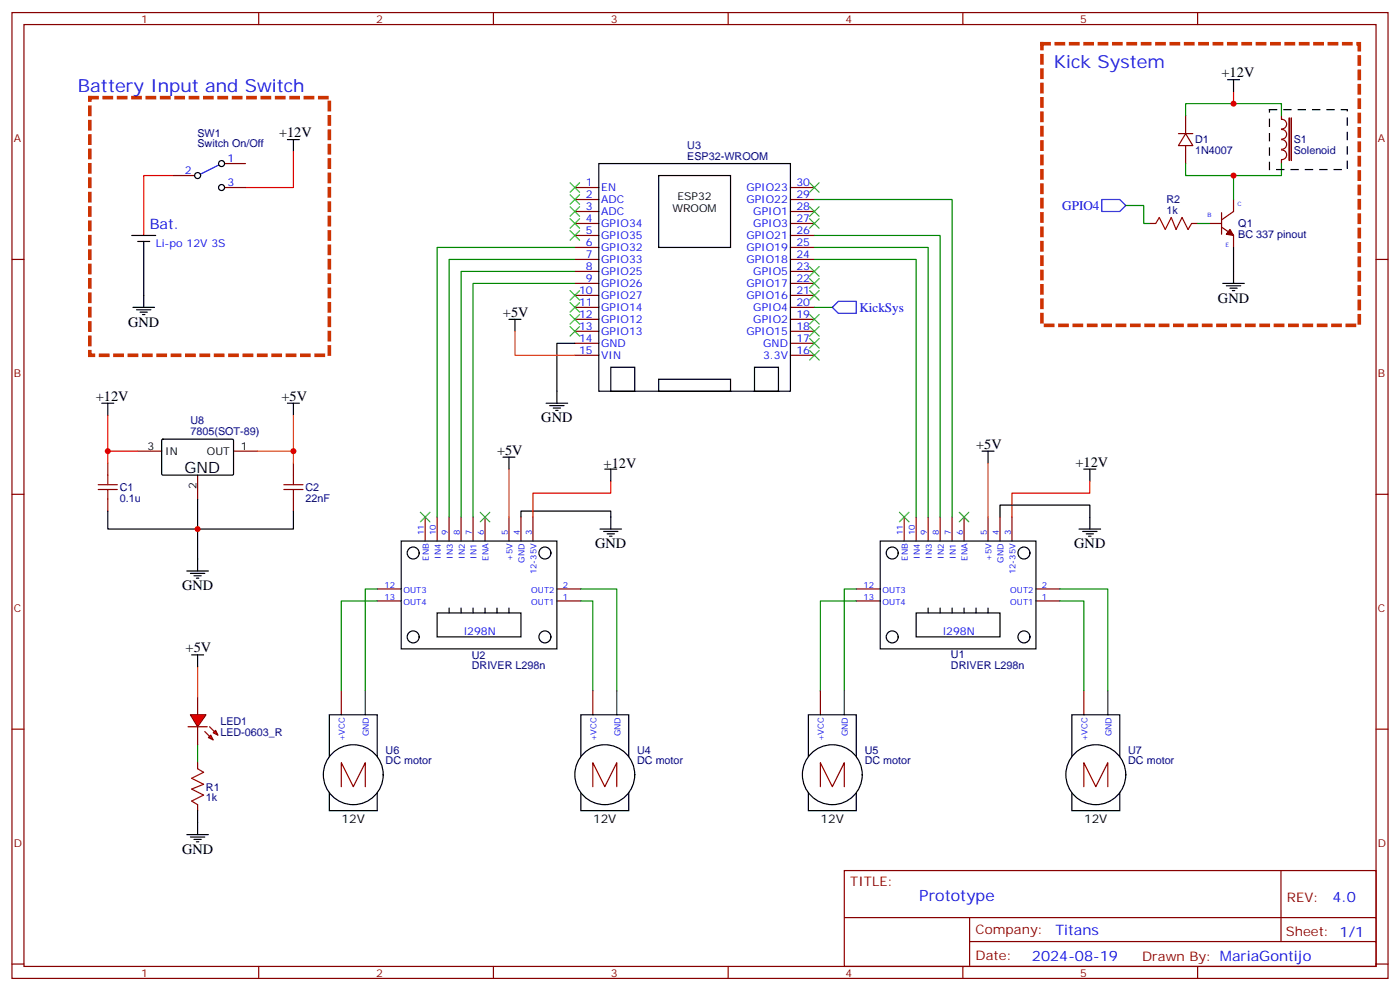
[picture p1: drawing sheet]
<svg xmlns="http://www.w3.org/2000/svg" width="412mm" height="292mm" viewBox="0 0 412 292" stroke-linecap="round" stroke-linejoin="round" font-family="sans-serif">
<g fill="none" stroke="#870000" stroke-width=".35">
<path d="M3.5 3.7h405.4v284.3h-405.4zM7.1 7.2h398.2v277.3h-398.2zM76.2 3.7v3.5M145.3 3.7v3.5M214.5 3.7v3.5M283.6 3.7v3.5M352.8 3.7v3.5M169.3 55.2h7.1M169.3 58.7h7.1M232.8 55.2h7.1M232.8 58.7h7.1M3.5 76.4h3.6"/>
<path d="M169.3 76.4h7.1M169.3 62.3h7.1M169.3 65.8h7.1M169.3 69.3h7.1M169.3 72.8h7.1M169.3 79.9h7.1M232.8 76.4h7.1M232.8 62.3h7.1M232.8 65.8h7.1M232.8 69.3h7.1M232.8 72.8h7.1M232.8 79.9h7.1"/>
<path d="M405.3 76.4h3.6M169.3 83.4h7.1M169.3 87h7.1M169.3 90.5h7.1M169.3 94h7.1M169.3 97.5h7.1M232.8 83.4h7.1M232.8 87h7.1M232.8 90.5h7.1M232.8 94h7.1M232.8 97.5h7.1M169.3 101.1h7.1"/>
<path d="M169.3 104.6h7.1M232.8 101.1h7.1M232.8 104.6h7.1M3.5 145.5h3.6M125.2 152.2v7.1M128.8 152.2v7.1M132.3 152.2v7.1M135.8 152.2v7.1M139.3 152.2v7.1M142.9 152.2v7.1M149.9 152.2v7.1M153.5 152.2v7.1"/>
<path d="M157 152.2v7.1M266.3 152.2v7.1M269.9 152.2v7.1M273.4 152.2v7.1M276.9 152.2v7.1M280.5 152.2v7.1M284 152.2v7.1M291 152.2v7.1M294.6 152.2v7.1M298.1 152.2v7.1M405.3 145.5h3.6M111.1 176.9h7.1"/>
<path d="M111.1 173.4h7.1M164 176.9h7.1M164 173.4h7.1M252.2 176.9h7.1M252.2 173.4h7.1M305.2 176.9h7M305.2 173.4h7M3.5 214.7h3.6M174.6 203.4v7M405.3 214.7h3.6M248.7 256.3h156.6v28.2h-156.6zM377.3 256.3v20.9"/>
<path d="M248.7 270.1h156.5M285.6 277.2h119.6M285.6 270.1v14.2M3.5 283.8h3.6M76.2 284.5v3.5M145.3 284.5v3.5M214.5 284.5v3.5M283.6 284.5v3.5M352.8 284.5v3.5M405.3 283.8h3.6"/>
</g>
<g fill="none" stroke="#000" stroke-width=".35">
<path d="M84.7 41.1h3.5M86.4 41.1v3.5M176.4 48.2h56.4v67h-56.4zM194 51.7h21.2v21.1h-21.2zM38.8 69.3h7.1M40.6 71.1h3.5M42.3 71.1v19.4M39.2 90.5h6.3M40.2 91.2h4.2M41.3 91.9h2.1M42 92.6h.7M149.9 94h3.6"/>
<path d="M151.7 94v3.5M160.9 118.7h6.3M161.9 119.4h4.3M169.3 101.1h-5.3v17.6M179.9 108.1h7.1v7.1h-7.1zM194 111.7h21.2v3.5h-21.2zM222.2 108.1h7.1v7.1h-7.1zM148.2 134.6h3.5M149.9 134.6v3.5M163 120.1h2.1M163.7 120.8h.7M289.3 132.8h3.5"/>
<path d="M291 132.8v3.5M319.3 138.1h3.5M321 138.1v3.5M118.2 159.3h45.8v31.7h-45.8zM153.5 152.2v-1.7h26.4v5.3M176.7 155.8h6.4M177.8 156.5h4.2M178.9 157.2h2.1M179.6 157.9h.7M259.3 159.3h45.9v31.7h-45.9zM294.6 152.2v-3.5h26.4v7.1M317.9 155.8h6.3"/>
<path d="M318.9 156.5h4.2M320 157.2h2.1M320.7 157.9h.7M132.3 179v1.4M135.8 179v1.4M139.3 179v1.4M142.9 179v1.4M146.4 179v1.4M149.9 179v1.4M273.4 179v1.4M276.9 179v1.4M280.5 179v1.4"/>
<path d="M284 179v1.4M287.5 179v1.4M291 179v1.4M128.8 180.4h24.7v7.1h-24.7zM269.9 180.4h24.7v7.1h-24.7zM171.1 210.4h14.1v14.1h-14.1zM171.1 228.1h14.1v10.6h-14.1z"/>
<circle cx="121.7" cy="162.8" r="1.76"/>
<circle cx="160.5" cy="162.8" r="1.76"/>
<circle cx="262.8" cy="162.8" r="1.76"/>
<circle cx="301.6" cy="162.8" r="1.76"/>
<circle cx="121.7" cy="187.5" r="1.76"/>
<circle cx="160.5" cy="187.5" r="1.76"/>
<circle cx="262.8" cy="187.5" r="1.76"/>
<circle cx="301.6" cy="187.5" r="1.76"/>
</g>
<path d="M26.5 28.8h70.5v75.8h-70.5z" fill="none" stroke="#c30" stroke-width="1.1" stroke-dasharray="2.1 2.1"/>
<path d="M51.2 51.7h-8.9v17.6M86.4 44.6v10.6h-14.1M179.9 141.6v3.6h-22.9v7M321 141.6v3.6h-22.9v7" fill="none" stroke="#f00" stroke-width=".35"/>
<path d="M123.8 150.8l2.8 2.8M126.6 150.8l-2.8 2.8M141.5 150.8l2.8 2.8M144.3 150.8l-2.8 2.8M264.9 150.8l2.9 2.8M267.8 150.8l-2.9 2.8M282.6 150.8l2.8 2.8M285.4 150.8l-2.8 2.8" fill="none" stroke="#3c3" stroke-width=".35"/>
<path d="M151.7 97.5v7.1h17.6M149.9 138.1v14.1M291 136.3v15.9" fill="none" stroke="#f60" stroke-width=".35"/>
<path d="M239.9 76.4h30v75.8M239.9 72.8h33.5v79.4M239.9 69.3h37v82.9M171.1 176.9h3.5v26.5M171.1 173.4h10.6v30M252.2 173.4h-3.5v30M252.2 176.9h-10.5v26.5" fill="none" stroke="#008700" stroke-width=".35"/>
<path d="M181.7 203.4v7" fill="none" stroke="#333" stroke-width=".35"/>
<circle cx="178.2" cy="228.1" r="8.8" fill="#fff" stroke="#000" stroke-width=".35"/>
<path d="M241.7 203.4v7M174.6 231.6v-7.1l3.6 7.1 3.5-7.1v7.1" fill="none" stroke="#870000" stroke-width=".35"/>
<path d="M248.7 203.4v7" fill="none" stroke="#333" stroke-width=".35"/>
<path d="M238.1 210.4h14.1v14.1h-14.1zM238.1 228.1h14.1v10.6h-14.1z" fill="none" stroke="#000" stroke-width=".35"/>
<circle cx="245.2" cy="228.1" r="8.8" fill="#fff" stroke="#000" stroke-width=".35"/>
<path d="M51.2 51.7h7M65.3 48.2h7M65.3 55.2h7M241.7 231.6v-7.1l3.5 7.1 3.5-7.1v7.1" fill="none" stroke="#870000" stroke-width=".35"/>
<path d="M65.3 48.2l-7.1 3.5" fill="none" stroke="#00f" stroke-width=".35"/>
<g fill="#fff" stroke="#000" stroke-width=".35">
<circle cx="58.2" cy="51.7" r=".88"/>
<circle cx="65.3" cy="55.2" r=".88"/>
<circle cx="65.3" cy="48.2" r=".88"/>
</g>
<path d="M100.5 203.4v7" fill="none" stroke="#870000" stroke-width=".35"/>
<path d="M107.6 203.4v7" fill="none" stroke="#333" stroke-width=".35"/>
<path d="M97 210.4h14.1v14.1h-14.1zM97 228.1h14.1v10.6h-14.1z" fill="none" stroke="#000" stroke-width=".35"/>
<circle cx="104.1" cy="228.1" r="8.8" fill="#fff" stroke="#000" stroke-width=".35"/>
<path d="M319.3 203.4v7M100.5 231.6v-7.1l3.6 7.1 3.5-7.1v7.1" fill="none" stroke="#870000" stroke-width=".35"/>
<path d="M111.1 176.9h-10.6v26.5M111.1 173.4h-3.5v30" fill="none" stroke="#008700" stroke-width=".35"/>
<path d="M178.2 138.1h3.5M179.9 138.1v3.5M315.7 210.4h14.1v14.1h-14.1zM315.7 228.1h14.1v10.6h-14.1z" fill="none" stroke="#000" stroke-width=".35"/>
<path d="M326.3 203.4v7" fill="none" stroke="#333" stroke-width=".35"/>
<circle cx="322.8" cy="228.1" r="8.8" fill="#fff" stroke="#000" stroke-width=".35"/>
<path d="M40.6 132.8h7M58.2 139.9v7M68.8 132.8h7M58.2 224.5v1.8M58.2 236.9v1.8M319.3 231.6v-7.1l3.5 7.1 3.5-7.1v7.1" fill="none" stroke="#870000" stroke-width=".35"/>
<path d="M312.2 173.4h14.1v30M312.2 176.9h7.1v26.5M58.2 219.3v5.2" fill="none" stroke="#008700" stroke-width=".35"/>
<path d="M58.2 226.3l1.8 1.1-3.6 1.7 3.6 1.8-3.6 1.4 3.6 1.8-3.6 1.7 1.8 1.1" fill="none" stroke="#a10000" stroke-width=".35"/>
<path d="M30 118.7h3.5M31.7 118.7v3.5M84.7 118.7h3.5M86.4 118.7v3.5M47.7 129.5l.3-.2h20.6l.2 .3-.1 10.1-.3 .2-20.6-.1-.2-.3zM58.2 146.9v21.2M55 168.1h6.4M56.1 168.8h4.2M57.1 169.5h2.2M57.9 170.2h.7" fill="none" stroke="#000" stroke-width=".35"/>
<path d="M31.7 122.2v10.6h8.9" fill="none" stroke="#f00" stroke-width=".35"/>
<path d="M86.4 122.2v10.6h-10.6" fill="none" stroke="#f60" stroke-width=".35"/>
<g fill="#f00" stroke="#870000" stroke-width=".35">
<path d="M56.1 210.4h4.6l-2.5 3.6z"/>
<path d="M55.4 214h5.6z"/>
</g>
<g fill="#870000" stroke="#870000" stroke-width=".35">
<path d="M61.7 214l1.4 1.4z"/>
<path d="M60.3 215.4l1.4 1.4z"/>
</g>
<g fill="#f00" stroke="#870000" stroke-width=".35">
<path d="M62.8 215.7l.7-.7 .7 1.4z"/>
<path d="M61.4 217.1l.7-.7 .7 1.4z"/>
</g>
<g fill="none" stroke="#870000" stroke-width=".35">
<path d="M347.1 39.3h4.3M349.2 39.3l2.2 3.6h-4.3zM349.2 34v5.3M377.5 34v1.1a1.41 1.41 0 0 1 1.5 1.4 1.41 1.41 0 0 1-1.5 1.5M377.5 38.1a1.41 1.41 0 0 1 1.5 1.4 1.41 1.41 0 0 1-1.5 1.4M379.8 34.7v12.5zM380.4 34.7v12.5zM349.2 42.9v5.3M363.4 58.7v3.6l-3.6 2.4M377.5 47.1v1.1M377.5 44.2a1.41 1.41 0 0 1 1.5 1.4 1.41 1.41 0 0 1-1.5 1.4M377.5 41.1a1.41 1.41 0 0 1 1.5 1.4 1.41 1.41 0 0 1-1.5 1.4"/>
<path d="M338.7 65.8h1.7M351 65.8h1.8M356.3 65.8h3.5M359.8 66.9l3.6 2.4v3.5M359.8 62.6v6.4M31.7 136.3v3.6M86.4 136.3v3.6M31.7 146.9v3.6M86.4 146.9v3.6M58.2 205.1v5.3M58.2 214v5.3"/>
</g>
<path d="M340.4 65.8l1.1-1.8 1.8 3.6 1.7-3.6 1.4 3.6 1.8-3.6 1.8 3.6 1-1.8M31.7 139.9v2.8M86.4 139.9v2.8M28.9 144.1h5.7M28.9 142.7h5.7M31.7 144.1v2.8M83.6 144.1h5.7M83.6 142.7h5.7M86.4 144.1v2.8" fill="none" stroke="#a10000" stroke-width=".35"/>
<g fill="none" stroke="#000" stroke-width=".35">
<path d="M361.6 23.5h3.5M363.4 23.5v3.5M363.4 72.8v10.6M360.2 83.4h6.3M361.2 84.1h4.3M362.3 84.8h2.1M363 85.5h.7M31.7 150.5v5.3h54.7v-5.3M56.4 192.8h3.6M58.2 192.8v3.5M58.2 238.7v7M55 245.7h6.4"/>
<path d="M56.1 246.4h4.2M57.1 247.1h2.2M57.9 247.8h.7"/>
</g>
<path d="M363.4 27v3.5M31.7 132.8v3.5" fill="none" stroke="#f00" stroke-width=".35"/>
<path d="M86.4 132.8v3.5M58.2 196.3v8.8" fill="none" stroke="#f60" stroke-width=".35"/>
<g fill="none" stroke="#3c3" stroke-width=".35">
<path d="M167.9 53.8l2.8 2.8M167.9 57.3l2.8 2.8M170.7 53.8l-2.8 2.8M170.7 57.3l-2.8 2.8M238.5 53.8l2.8 2.8M241.3 53.8l-2.8 2.8M167.9 60.9l2.8 2.8M167.9 64.4l2.8 2.8M167.9 67.9l2.8 2.8M170.7 60.9l-2.8 2.8M170.7 64.4l-2.8 2.8M170.7 67.9l-2.8 2.8"/>
<path d="M238.5 60.9l2.8 2.8M238.5 78.5l2.8 2.8M238.5 64.4l2.8 2.8M241.3 60.9l-2.8 2.8M241.3 78.5l-2.8 2.8M241.3 64.4l-2.8 2.8M167.9 85.5l2.8 2.9M167.9 89.1l2.8 2.8M167.9 92.6l2.8 2.8M167.9 96.1l2.8 2.9M170.7 85.5l-2.8 2.9M170.7 89.1l-2.8 2.8"/>
<path d="M170.7 92.6l-2.8 2.8M170.7 96.1l-2.8 2.9M238.5 82l2.8 2.8M238.5 85.5l2.8 2.9M238.5 92.6l2.8 2.8M238.5 96.1l2.8 2.9M238.5 99.7l2.8 2.8M241.3 82l-2.8 2.8M241.3 85.5l-2.8 2.9M241.3 92.6l-2.8 2.8M241.3 96.1l-2.8 2.9M241.3 99.7l-2.8 2.8"/>
<path d="M238.5 103.2l2.8 2.8M241.3 103.2l-2.8 2.8"/>
</g>
<path d="M349.2 34v-3.5h28.3v3.5M239.9 58.7h40.6v93.5M349.2 48.2v3.5h28.3v-3.5M363.4 51.7v7M169.3 79.9h-33.5v72.3M169.3 76.4h-37v75.8M169.3 72.8h-40.5v79.4M331.6 60.5h5.3v5.3h1.8M352.8 65.8h3.5M169.3 83.4h-30v68.8M239.9 90.5h5.3" fill="none" stroke="#008700" stroke-width=".35"/>
<path d="M324.6 58.7h5.2l1.8 1.8-1.8 1.8h-5.2zM245.2 90.5l1.7-1.8h5.3v3.6h-5.3z" fill="none" stroke="#00f" stroke-width=".35"/>
<path d="M306.9 12.9h93.5v82.9h-93.5z" fill="none" stroke="#c30" stroke-width="1.1" stroke-dasharray="2.1 2.1"/>
<path d="M362.3 67.6l1.1 1.7-2.2-.3z" fill="#870000" stroke="#870000" stroke-width=".35"/>
<path d="M373.9 32.3h23v17.6h-23z" fill="none" stroke="#000" stroke-width=".35" stroke-dasharray="2.1 2.1"/>
<g fill="#c00">
<circle cx="58.2" cy="155.8" r=".88"/>
<circle cx="31.8" cy="132.8" r=".88"/>
<circle cx="86.4" cy="132.8" r=".88"/>
<circle cx="363.4" cy="30.5" r=".88"/>
<circle cx="363.4" cy="51.7" r=".88"/>
</g>
<g font-size="5.3" fill="#00f">
<text x="310.4" y="19.9">Kick System</text>
<text x="22.9" y="27">Battery Input and Switch</text>
</g>
<text font-size="4.6" x="54.3" y="139.2">GND</text>
<text font-size="4.6" fill="#00f" x="270.8" y="265.3">Prototype</text>
<g font-size="4.2">
<text x="359.8" y="22.8">+12V</text>
<text x="82.2" y="40.4">+12V</text>
<text x="358.8" y="89.1">GND</text>
<text x="148.2" y="93.3">+5V</text>
<text x="37.7" y="96.1">GND</text>
<text x="28.2" y="118">+12V</text>
<text x="82.9" y="118">+5V</text>
<text x="159.5" y="124.4">GND</text>
<text x="146.4" y="133.9">+5V</text>
<text x="177.8" y="137.7">+12V</text>
<text x="287.5" y="132.1">+5V</text>
<text x="316.8" y="137.4">+12V</text>
<text x="175.3" y="161.4">GND</text>
<text x="316.4" y="161.4">GND</text>
<text x="53.6" y="173.7">GND</text>
<text x="54.7" y="192.1">+5V</text>
<text x="53.6" y="251.4">GND</text>
</g>
<g font-size="4.2" fill="#00f">
<text x="44.1" y="67.6">Bat.</text>
<text x="392.5" y="265.6">4.0</text>
<text x="310.9" y="275.1">Titans</text>
<text x="304" y="282.9">2024-08-19</text>
</g>
<g font-size="3.9" fill="#00f">
<text x="312.9" y="61.7">GPIO4</text>
<text x="253.1" y="91.8">KickSys</text>
</g>
<g font-size="3.9" fill="#800">
<text x="250.5" y="260.9">TITLE:</text>
<text x="379.1" y="265.6">REV:</text>
<text x="287.4" y="275.1">Company:</text>
<text x="378.7" y="275.7">Sheet: 1/1</text>
<text x="287.4" y="282.8">Date:</text>
<text x="336.4" y="282.8">Drawn By: MariaGontijo</text>
</g>
<g font-size="3.5">
<text x="100.6" y="242.2">12V</text>
<text x="174.7" y="242.2">12V</text>
<text x="241.7" y="242.2">12V</text>
<text x="319.3" y="242.2">12V</text>
</g>
<g font-size="3.2" fill="#800">
<text x="41.6" y="6.7">1</text>
<text x="110.8" y="6.7">2</text>
<text x="179.9" y="6.7">3</text>
<text x="249.1" y="6.7">4</text>
<text x="318.2" y="6.7">5</text>
<text x="4.1" y="41.8">A</text>
<text x="405.9" y="41.8">A</text>
<text x="4.1" y="110.9">B</text>
<text x="405.9" y="110.9">B</text>
<text x="4.1" y="180.1">C</text>
<text x="405.9" y="180.1">C</text>
<text x="4.1" y="249.2">D</text>
<text x="405.9" y="249.2">D</text>
<text x="41.6" y="287.5">1</text>
<text x="110.8" y="287.5">2</text>
<text x="179.9" y="287.5">3</text>
<text x="249.1" y="287.5">4</text>
<text x="318.2" y="287.5">5</text>
</g>
<g font-size="3.2" fill="#000080">
<text x="58.2" y="40.2">SW1</text>
<text x="58.2" y="43.4">Switch On/Off</text>
<text x="202.4" y="47.1">ESP32-WROOM</text>
<text x="202.4" y="44">U3</text>
<text x="352.1" y="45.4">1N4007</text>
<text x="352.1" y="42.2">D1</text>
<text x="381.1" y="45.4">Solenoid</text>
<text x="381.1" y="42.2">S1</text>
<text x="343.6" y="59.8">R2</text>
<text x="343.6" y="63">1k</text>
<text x="364.8" y="70.1">BC 337 pinout</text>
<text x="364.8" y="66.9">Q1</text>
<text x="56.1" y="124.9">U8</text>
<text x="56.1" y="128.1">7805(SOT-89)</text>
<text x="35.3" y="147.8">0.1u</text>
<text x="35.3" y="144.5">C1</text>
<text x="90" y="147.8">22nF</text>
<text x="90" y="144.5">C2</text>
<text x="139" y="196.8">DRIVER L298n</text>
<text x="139" y="193.9">U2</text>
<text x="280.1" y="197">DRIVER L298n</text>
<text x="280.1" y="193.9">U1</text>
<text x="64.9" y="213.3">LED1</text>
<text x="64.9" y="216.6">LED-0603_R</text>
<text x="113.6" y="221.8">U6</text>
<text x="187.7" y="221.8">U4</text>
<text x="254.7" y="221.8">U5</text>
<text x="332.3" y="221.8">U7</text>
<text x="113.6" y="225">DC motor</text>
<text x="187.7" y="225">DC motor</text>
<text x="254.7" y="225">DC motor</text>
<text x="332.3" y="225">DC motor</text>
<text x="60.7" y="232.7">R1</text>
<text x="60.7" y="235.9">1k</text>
</g>
<g font-size="3.2" fill="#00f">
<text x="67" y="47.8">1</text>
<text x="54.4" y="51.3">2</text>
<text x="67" y="54.9">3</text>
<text x="172.6" y="54.9">1</text>
<text x="172.6" y="58.4">2</text>
<text x="177.1" y="56.3">EN</text>
<text x="177.1" y="59.8">ADC</text>
<text x="219.9" y="56.3">GPIO23</text>
<text x="219.9" y="59.8">GPIO22</text>
<text x="234.6" y="54.9">30</text>
<text x="234.6" y="58.4">29</text>
<text x="172.6" y="61.9">3</text>
<text x="172.6" y="65.4">4</text>
<text x="177.1" y="63.3">ADC</text>
<text x="221.9" y="63.3">GPIO1</text>
<text x="234.6" y="61.9">28</text>
<text x="234.6" y="65.4">27</text>
<text x="172.6" y="69">5</text>
<text x="177.1" y="66.9">GPIO34</text>
<text x="177.1" y="70.4">GPIO35</text>
<text x="219.9" y="70.4">GPIO21</text>
<text x="221.9" y="66.9">GPIO3</text>
<text x="234.6" y="69">26</text>
<text x="45.9" y="72.8">Li-po 12V 3S</text>
<text x="172.6" y="72.5">6</text>
<text x="172.6" y="76">7</text>
<text x="177.1" y="73.9">GPIO32</text>
<text x="177.1" y="77.4">GPIO33</text>
<text x="219.9" y="73.9">GPIO19</text>
<text x="219.9" y="77.4">GPIO18</text>
<text x="234.6" y="72.5">25</text>
<text x="234.6" y="76">24</text>
<text x="172.6" y="79.6">8</text>
<text x="172.6" y="83.1">9</text>
<text x="177.1" y="81">GPIO25</text>
<text x="221.9" y="81">GPIO5</text>
<text x="234.6" y="79.6">23</text>
<text x="234.6" y="83.1">22</text>
<text x="170.6" y="86.6">10</text>
<text x="177.1" y="84.5">GPIO26</text>
<text x="177.1" y="88">GPIO27</text>
<text x="219.9" y="84.5">GPIO17</text>
<text x="219.9" y="88">GPIO16</text>
<text x="234.6" y="86.6">21</text>
<text x="170.6" y="90.1">11</text>
<text x="170.6" y="93.7">12</text>
<text x="177.1" y="91.5">GPIO14</text>
<text x="177.1" y="95.1">GPIO12</text>
<text x="221.9" y="91.5">GPIO4</text>
<text x="221.9" y="95.1">GPIO2</text>
<text x="234.6" y="90.1">20</text>
<text x="234.6" y="93.7">19</text>
<text x="170.6" y="97.2">13</text>
<text x="170.6" y="100.7">14</text>
<text x="177.1" y="98.6">GPIO13</text>
<text x="219.9" y="98.6">GPIO15</text>
<text x="234.6" y="97.2">18</text>
<text x="234.6" y="100.7">17</text>
<text x="170.6" y="104.2">15</text>
<text x="177.1" y="102.1">GND</text>
<text x="177.1" y="105.7">VIN</text>
<text x="224.8" y="105.7">3.3V</text>
<text x="224.8" y="102.1">GND</text>
<text x="234.6" y="104.2">16</text>
<text x="136.8" y="186.8">l298N</text>
<text x="277.9" y="186.8">l298N</text>
</g>
<g font-size="3.2">
<text x="199.5" y="58.7">ESP32</text>
<text x="198.1" y="62.3">WROOM</text>
<text x="43.5" y="132.5">3</text>
<text x="48.7" y="133.9">IN</text>
<text x="61" y="133.9">OUT</text>
<text x="70.9" y="132.5">1</text>
<text x="57.9" y="144" transform="rotate(-90 57.9 144)">2</text>
</g>
<g font-size="2.5" fill="#00f">
<text x="124.9" y="157.5" transform="rotate(-90 124.9 157.5)">11</text>
<text x="128.4" y="157.5" transform="rotate(-90 128.4 157.5)">10</text>
<text x="131.9" y="157.5" transform="rotate(-90 131.9 157.5)">9</text>
<text x="135.5" y="157.5" transform="rotate(-90 135.5 157.5)">8</text>
<text x="139" y="157.5" transform="rotate(-90 139 157.5)">7</text>
<text x="142.5" y="157.5" transform="rotate(-90 142.5 157.5)">6</text>
<text x="149.6" y="157.5" transform="rotate(-90 149.6 157.5)">5</text>
<text x="153.1" y="157.5" transform="rotate(-90 153.1 157.5)">4</text>
<text x="156.6" y="157.5" transform="rotate(-90 156.6 157.5)">3</text>
<text x="266" y="157.5" transform="rotate(-90 266 157.5)">11</text>
<text x="269.5" y="157.5" transform="rotate(-90 269.5 157.5)">10</text>
<text x="273" y="157.5" transform="rotate(-90 273 157.5)">9</text>
<text x="276.6" y="157.5" transform="rotate(-90 276.6 157.5)">8</text>
<text x="280.1" y="157.5" transform="rotate(-90 280.1 157.5)">7</text>
<text x="283.6" y="157.5" transform="rotate(-90 283.6 157.5)">6</text>
<text x="290.7" y="157.5" transform="rotate(-90 290.7 157.5)">5</text>
<text x="294.2" y="157.5" transform="rotate(-90 294.2 157.5)">4</text>
<text x="297.7" y="157.5" transform="rotate(-90 297.7 157.5)">3</text>
<text x="126.3" y="165.1" transform="rotate(-90 126.3 165.1)">ENB</text>
<text x="129.8" y="164.4" transform="rotate(-90 129.8 164.4)">IN4</text>
<text x="133.3" y="164.4" transform="rotate(-90 133.3 164.4)">IN3</text>
<text x="136.9" y="164.4" transform="rotate(-90 136.9 164.4)">IN2</text>
<text x="140.4" y="164.4" transform="rotate(-90 140.4 164.4)">IN1</text>
<text x="143.9" y="165.1" transform="rotate(-90 143.9 165.1)">ENA</text>
<text x="151" y="165.3" transform="rotate(-90 151 165.3)">+5V</text>
<text x="154.5" y="165.6" transform="rotate(-90 154.5 165.6)">GND</text>
<text x="267.4" y="165.1" transform="rotate(-90 267.4 165.1)">ENB</text>
<text x="270.9" y="164.4" transform="rotate(-90 270.9 164.4)">IN4</text>
<text x="274.5" y="164.4" transform="rotate(-90 274.5 164.4)">IN3</text>
<text x="278" y="164.4" transform="rotate(-90 278 164.4)">IN2</text>
<text x="281.5" y="164.4" transform="rotate(-90 281.5 164.4)">IN1</text>
<text x="285" y="165.1" transform="rotate(-90 285 165.1)">ENA</text>
<text x="292.1" y="165.3" transform="rotate(-90 292.1 165.3)">+5V</text>
<text x="295.6" y="165.6" transform="rotate(-90 295.6 165.6)">GND</text>
<text x="113.3" y="173">12</text>
<text x="158" y="169.1" transform="rotate(-90 158 169.1)">12-35V</text>
<text x="165.8" y="173">2</text>
<text x="254.4" y="173">12</text>
<text x="299.2" y="169.1" transform="rotate(-90 299.2 169.1)">12-35V</text>
<text x="306.9" y="173">2</text>
<text x="113.3" y="176.6">13</text>
<text x="118.9" y="174.4">OUT3</text>
<text x="118.9" y="178">OUT4</text>
<text x="156.5" y="178">OUT1</text>
<text x="156.5" y="174.4">OUT2</text>
<text x="165.8" y="176.6">1</text>
<text x="254.4" y="176.6">13</text>
<text x="260" y="174.4">OUT3</text>
<text x="260" y="178">OUT4</text>
<text x="297.6" y="178">OUT1</text>
<text x="297.6" y="174.4">OUT2</text>
<text x="306.9" y="176.6">1</text>
<text x="101.6" y="218.3" transform="rotate(-90 101.6 218.3)">+VCC</text>
<text x="108.7" y="216.8" transform="rotate(-90 108.7 216.8)">GND</text>
<text x="175.7" y="218.3" transform="rotate(-90 175.7 218.3)">+VCC</text>
<text x="182.7" y="216.8" transform="rotate(-90 182.7 216.8)">GND</text>
<text x="242.7" y="218.3" transform="rotate(-90 242.7 218.3)">+VCC</text>
<text x="249.8" y="216.8" transform="rotate(-90 249.8 216.8)">GND</text>
<text x="320.3" y="218.3" transform="rotate(-90 320.3 218.3)">+VCC</text>
<text x="327.4" y="216.8" transform="rotate(-90 327.4 216.8)">GND</text>
</g>
<g font-size="1.8" fill="#00f">
<text x="355.7" y="64">B</text>
<text x="364.5" y="60.5">C</text>
<text x="361" y="72.8">E</text>
</g>
</svg>
